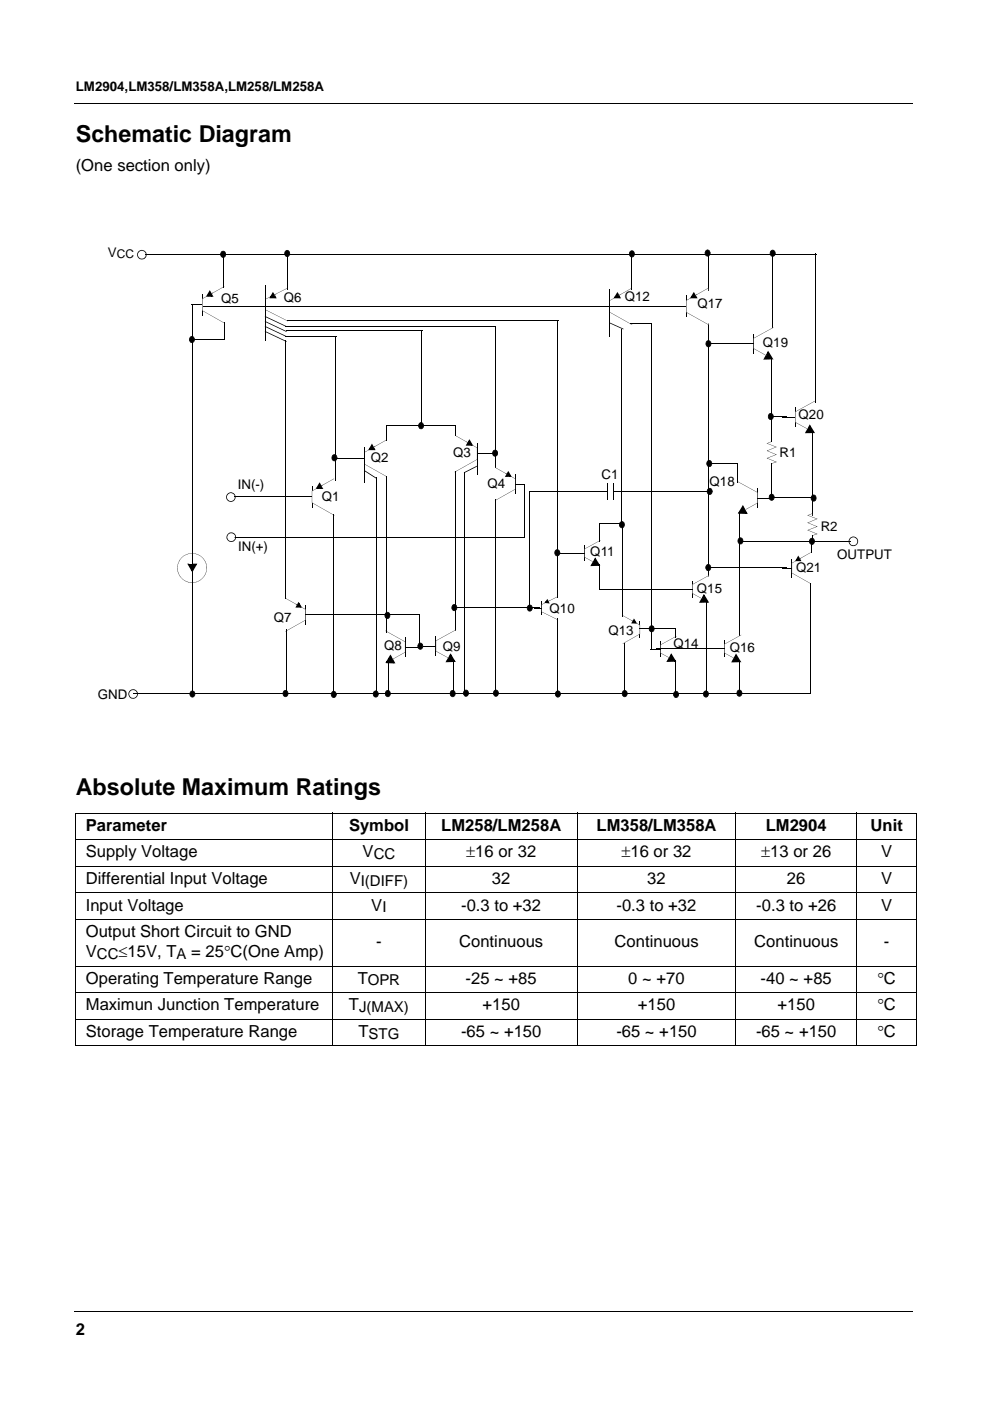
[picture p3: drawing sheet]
<svg xmlns="http://www.w3.org/2000/svg" width="210mm" height="297mm" viewBox="0 0 210 297" stroke-linecap="round" stroke-linejoin="round" font-family="sans-serif">
<path d="M193.5 21.8l.1 .1zM193.5 278l.1 .1z" fill="#000"/>
<path d="M15.6 21.8h177.9M15.6 278h177.9" fill="none" stroke="#000" stroke-width=".21"/>
<path d="M3.4 55.4h8.8v177.8h-8.8z" fill="#fff"/>
<g fill="none" stroke="#000" stroke-width=".21">
<path d="M129.3 62.7v4.5M16 172.4h178.5M16 178h178.5M16.1 172.5v49.2M70.6 172.3v49.5M90.2 172.3v49.5M122.4 172.3v49.5M156.1 172.3v49.5M181.7 172.3v49.5M194.4 172.5v49.2M16 183.7h178.5M16 189.3h178.5"/>
<path d="M16 194.9h178.5M16 204.8h178.5M16 210.5h178.5M16 216.1h178.5M16 221.8h178.5"/>
</g>
<path d="M129.3 63.7l4.7-2.6 .1 7.8-4.8-2.7z" fill="#fff"/>
<path d="M133.9 54.1l.1 .1zM129.3 66.2l4.8 2.7zM130.8 62.3l.3-.1 .2 .4-.3 .1zM131 61.9l.1 .4-.5 .9-.3-.2 1.1-.1v.3l-.4-.5 .3-.1 .4 .6h-1.6zM131.3 62.5l.3-.1zM129.3 63.7l4.7-2.6zM157.4 107.5l.3-.1 .4 .6-.3 .2zM157.6 107.1l.1 .4-.7 1.3-.4-.2h1.7v.4l-.5-.8 .3-.2 .5 1-2.1-.1z" fill="#000"/>
<path d="M133.9 54.2v7.2M127 64.9h2.3M129.3 63.7v2.5M160.7 103.5v4.1" fill="none" stroke="#000" stroke-width=".21"/>
<path d="M131 62.3l.4 .8h-.9zM157.6 107.4l.7 1.4-1.5-.1z" fill="#000"/>
<path d="M156.5 102.1l4.2 2.3v2.2l-2.6 1.4z" fill="#fff"/>
<path d="M158.1 108l2.6-1.4zM156.5 102.1l4.2 2.4zM162.7 105.6h.8z" fill="#000"/>
<path d="M160.7 105.6h2M160.7 104.4v2.2" fill="none" stroke="#000" stroke-width=".21"/>
<circle cx="40.7" cy="120.4" r="3.1" fill="#fff"/>
<path d="M38.5 118.2a3.1 3.1 0 0 1 3.4-.7 3.1 3.1 0 0 1 1.9 2.9v-.6a3.1 3.1 0 0 0-1.4-1.9h.1a3.1 3.1 0 0 0-2.4-.5l-1.1 .5-.4 .3-.4 .5-.5 1.1a3 3 0 0 0 .5 2.4v-.1a2.98 2.98 0 0 0 1.9 1.3 3.1 3.1 0 0 0 2.4-.4l.8-.8 .3-.6 .2-1.2a3.1 3.1 0 0 1-4.3 2.9 3.1 3.1 0 0 1-1-5.1z" fill="#000"/>
<path d="M162.7 94l1.9 .8-1.9 .8 1.9 .8-1.9 .7 1.9 .8-1 .4v-4.7z" fill-rule="evenodd" fill="#fff"/>
<path d="M30.8 53.8v.2zM162.7 94l.9-.4zM163.6 98.3v.8zM162.6 95.6l2.1-.8-2 .7 2.1 .9-2.1 .7 2.1 .9-1.2 .3 1.1-.4-2.1-.8 2.1-.7zM163.6 92.8l.1 .8zM162.6 94l2 .8z" fill="#000"/>
<path d="M30.8 53.9h142.5M66.2 103.1v4.6M125.4 104.3h3.5M128.9 102.5v3.6M130.1 102.5v3.6M130.2 104.3h3.5" fill="none" stroke="#000" stroke-width=".21"/>
<path d="M66.2 104.1l4.6-2.6 .1 7.8-4.7-2.7z" fill="#fff"/>
<path d="M66.2 106.6l4.7 2.7zM67.6 102.7l.3-.1 .3 .4-.3 .1zM68.2 103l.3-.1zM67.8 102.3l.1 .4-.4 .8-.4-.1 1.2-.1-.1 .4-.3-.6 .3-.1 .4 .7-1.6-.1zM66.1 104.1l4.7-2.6z" fill="#000"/>
<path d="M63.9 105.4h2.3M66.2 104.1v2.5M64.8 128.2v4.2" fill="none" stroke="#000" stroke-width=".21"/>
<path d="M67.8 102.6l.5 .9h-1z" fill="#000"/>
<path d="M60.6 126.9l4.2 2.3v2.2l-4.3 2.5z" fill="#fff"/>
<path d="M60.6 126.9l4.3 2.3zM63 128.2l.3 .2-.2 .3-.3-.2zM62.8 128.1l.2 .1zM63.3 127.6l.7 1.2h-1.3l.2-.3h.9v.3l-.6-.8 .3-.2-.2 .6-.3-.2zM60.5 133.8l4.3-2.4z" fill="#000"/>
<path d="M42.9 62.3v4.6M64.8 130.3h2.1M64.8 129.2v2.3" fill="none" stroke="#000" stroke-width=".21"/>
<path d="M63.3 127.9l.5 .7h-.9z" fill="#000"/>
<path d="M42.9 63.4l4.6-2.7 .1 7.8-4.7-2.7z" fill="#fff"/>
<path d="M42.9 65.8l4.7 2.8zM44.3 62l.4-.2 .2 .4-.3 .2zM44.9 62.2l.3-.1zM44.5 61.5l.2 .5-.5 .8-.3-.2 1.1-.1v.4l-.4-.5 .3-.2 .4 .7h-1.6zM42.9 63.4l4.6-2.7z" fill="#000"/>
<path d="M47.5 53.8v7.3M40.6 64.6h2.3M42.9 63.4v2.5M56.3 62.6v4.6" fill="none" stroke="#000" stroke-width=".21"/>
<path d="M44.5 61.9l.5 .8h-1z" fill="#000"/>
<path d="M56.3 63.4l4.6-2.3 .1 7-4.7-2.4z" fill="#fff"/>
<path d="M56.3 65.6l4.7 2.5zM57.7 62.3l.3-.2 .3 .5-.3 .1zM57.9 61.9l.2 .4-.5 .9-.3-.2 1.1-.1v.3l-.4-.5 .3-.1 .4 .6h-1.6zM58.3 62.5l.2-.1zM56.3 63.4l4.6-2.3zM125.7 119.1l.3 .2-.3 .6-.3-.2zM126.2 118.2l1.1 1.8h-2.1l.3-.3 1.5-.1v.4l-.9-1.4 .3-.2-.4 .9-.3-.2z" fill="#000"/>
<path d="M60.9 54.1v7.3M150.2 54.1v7.6M163.9 54.1v15.7M173 53.8v31.6M43.1 65h102.1M54 64.9h2.3M56.3 63.4v2.3M150.3 72.8h8.1M150.3 68.6v53.7M124 115.7v3.2" fill="none" stroke="#000" stroke-width=".21"/>
<path d="M57.9 62.3l.5 .8h-1zM126.2 118.5l.8 1.3h-1.5z" fill="#000"/>
<path d="M124 116.4l3.3-1.8-1.6 4.5-1.7-1z" fill="#fff"/>
<path d="M171.2 90.9l.4 .2-.4 .6-.3-.1zM171.7 90l1.2 1.8h-2.2l.3-.3h1.5v.3l-.9-1.4 .3-.1-.3 .8-.4-.2zM121.7 117.3h.7zM122.4 117.3h1.6zM124 116.4v1.7zM124 116.4l3.3-1.9zM124 118.1l1.7 1z" fill="#000"/>
<path d="M168.7 86.4v4.1" fill="none" stroke="#000" stroke-width=".21"/>
<path d="M171.7 90.3l.8 1.3-1.5 .1z" fill="#000"/>
<path d="M168.7 87.3l4.1-2.3-1.6 5.9-2.5-1.4z" fill="#fff"/>
<path d="M162.4 75.3l.3 .2-.3 .6-.3-.1zM162.9 74.4l1.2 1.8-2.2 .1 .3-.4 1.5-.1v.4l-.9-1.4 .3-.2-.4 .9-.3-.2zM165.8 88.4l.9 .1zM168.7 87.3l4.1-2.3zM168.6 89.5l2.6 1.5z" fill="#000"/>
<path d="M159.9 70.8v4.1M166.6 88.5h2.1M168.7 87.3v2.2" fill="none" stroke="#000" stroke-width=".21"/>
<path d="M162.9 74.7l.8 1.3-1.5 .1z" fill="#000"/>
<path d="M159.9 71.7l4.1-2.3-1.6 5.9-2.5-1.4z" fill="#fff"/>
<path d="M157 72.8l.9 .1zM159.9 71.7l4.1-2.3zM159.8 73.9l2.6 1.5z" fill="#000"/>
<path d="M157.8 72.9h2.1M159.9 71.7v2.2M163.7 75.8v17.3M163.6 88.4h3.3M172.4 91.6v17.7" fill="none" stroke="#000" stroke-width=".21"/>
<path d="M171.3 109.3l2 .7-2 .8 2 .8-2 .8 2 .8-1 .4v-4.7z" fill-rule="evenodd" fill="#fff"/>
<g fill="#000">
<path d="M40.7 64.6l.2 .1zM56.2 60.4l.1 .1zM56.2 67v.2zM56.3 67l4.5 2.2-.1 .1-4.5-2.1zM56.2 68.1v.1zM56.3 68.1l4.5 2.1-.1 .2-4.5-2.2zM56.2 69.1v.2zM56.3 69.2l4.5 2.1-.1 .1-4.5-2.1zM56.2 70.2v.2zM56.3 70.2l4.5 2.1-.1 .2-4.5-2.1zM60.8 69.2v.1zM60.8 70.2v.2z"/>
<path d="M60.8 71.3v.1zM60.8 72.3v.2zM60.9 67.9l.1 .2zM129.2 61.3l.1 .1zM171.3 109.2l1-.3zM172.2 113.5l.1 .9zM171.2 110.8l2.2-.8-2.1 .8 2.1 .9-2.1 .7 2.1 .8-1.1 .4 1-.4-2-.8 2-.8zM172.3 108v.9zM171.2 109.3l2.1 .7zM82.7 139.2l.3-.2 .4 .7-.4 .2zM82.8 138.8l.2 .4-.8 1.3-.3-.2h1.7l-.1 .4-.5-.8 .4-.2 .5 1-2.2-.1z"/>
</g>
<path d="M40.8 64.7v82.4M40.9 71.9h6.6M47.5 68.4v3.6M56.2 60.5v11.7M60.5 72.1v54.9M60.5 69.3h44.5M60.5 71.4h10.9M60.7 70.1h28.9M61 68h57.4M129.3 61.4v10M85.9 135.2v4.1" fill="none" stroke="#000" stroke-width=".21"/>
<path d="M82.8 139.1l.8 1.4-1.5-.1z" fill="#000"/>
<path d="M81.7 133.7l4.2 2.4v2.2l-2.5 1.4z" fill="#fff"/>
<path d="M83.4 139.7l2.6-1.4zM81.8 133.7l4.1 2.4zM87.9 137.2l.9 .1z" fill="#000"/>
<path d="M71.1 71.2v30.7M89.3 70.2v20.1M101.2 93.9v4.6M85.9 137.2h2M85.9 136v2.3" fill="none" stroke="#000" stroke-width=".21"/>
<path d="M96.5 92.3l4.7 2.6v2.5l-4.8 2.7z" fill="#fff"/>
<path d="M96.5 92.3l4.7 2.6zM99.2 93.8l.3 .2-.2 .4-.4-.2zM99.5 93.1l.9 1.4h-1.6l.3-.4h.9v.4l-.6-.9 .3-.2-.2 .6-.3-.2zM98.9 93.6l.3 .2zM96.4 100.1l4.8-2.7z" fill="#000"/>
<path d="M77.3 94.8v4.6M101.2 96.2h2.3M101.2 94.9v2.6" fill="none" stroke="#000" stroke-width=".21"/>
<path d="M99.5 93.5l.5 .8h-.9z" fill="#000"/>
<path d="M77.3 95.9l4.6-2.6 .1 7.7-4.7-2.6z" fill="#fff"/>
<path d="M77.3 98.4l4.7 2.7zM78.7 94.5l.4-.2 .2 .5-.3 .1zM78.9 94l.2 .5-.5 .9-.3-.2 1.1-.1v.3l-.4-.5 .3-.1 .4 .6h-1.6zM79.3 94.7l.2-.1zM77.3 95.9l4.6-2.6z" fill="#000"/>
<path d="M75 97.1h2.3M77.3 95.9v2.5M168 118.5v3.9" fill="none" stroke="#000" stroke-width=".21"/>
<path d="M78.9 94.4l.5 .9h-1z" fill="#000"/>
<path d="M168 119.4l3.9-2.2 .1 6.6-4-2.3z" fill="#fff"/>
<path d="M169.2 118.3l.3-.2 .2 .3-.3 .2zM169.3 117.8l.2 .5-.4 .6-.3-.2 .9-.1v.4l-.3-.4 .3-.2 .3 .6h-1.3zM169.7 118.4l.2-.1zM167.9 119.4l4-2.3zM148.8 126.9l.3 .1-.4 .7-.3-.2zM149.3 125.9l1.1 1.9h-2.1l.3-.4h1.5v.4l-1-1.4 .4-.2-.4 .8-.3-.1zM166 120.4l2 .1zM168 121.5l4 2.3z" fill="#000"/>
<path d="M150.3 98.3h6.2M156.5 98.2v4.2M163.6 99v6.8M49.7 105.2h15M70.8 109.1v38.2M157 108.6v26.3M163.6 105.5h8.9M168 119.4v2.1M172 114.4v2.9M146.8 123.2v3.4M171.9 123.6v23.5" fill="none" stroke="#000" stroke-width=".21"/>
<path d="M169.3 118.2l.4 .6h-.7zM149.3 126.3l.8 1.3h-1.5z" fill="#000"/>
<path d="M146.8 123.9l3.6-1.9-1.6 4.9-2-1.1z" fill="#fff"/>
<path d="M144.4 124.9h.7zM145.1 124.9h1.8zM146.8 123.9l.1 1.9zM146.8 123.9l3.6-1.9zM146.8 125.8l2 1.1zM156.1 138.6l1.1 1.8h-2.1l.3-.3 1.5-.1v.4l-.9-1.4 .3-.2-.4 .9-.3-.2zM155.6 139.5l.3 .2-.3 .6-.4-.1z" fill="#000"/>
<path d="M153.7 135.8v3.4" fill="none" stroke="#000" stroke-width=".21"/>
<path d="M156.1 138.9l.8 1.3-1.5 .1z" fill="#000"/>
<path d="M153.6 136.6l3.6-2-1.6 4.9-2-1.1z" fill="#fff"/>
<path d="M104.9 69.1l.2 .1zM157 114.6l.1 .2zM149.8 127.4l.2 .1zM151.2 137.5l.7 .1zM151.9 137.5l1.7 .1zM153.6 136.6l.1 1.8zM153.6 136.5l3.6-1.9zM153.6 138.4l2 1.1zM166.9 120.2l.1 .2z" fill="#000"/>
<path d="M105 69.2v30M109.3 100.5v4.2M157.1 114.7h23.3M149.9 127.5v19.6M150.2 120.3h16.7" fill="none" stroke="#000" stroke-width=".21"/>
<path d="M105.1 99.1l4.2 2.4v2.2l-4.3 2.4z" fill="#fff"/>
<path d="M77.4 99.7v.2zM77.4 99.8l2.4 1.5-.1 .1-2.3-1.5zM101.1 98.8l.1 .1zM98.4 100.1l2.7-1.3 .1 .1-2.7 1.4zM105.1 99.1l4.2 2.4zM79.8 101.3l-.1 .2zM98.4 100.2l.1 .1zM107.4 100.5l.4 .1-.2 .4-.3-.2zM107.3 100.3l.1 .2zM107.8 99.8l.7 1.3h-1.4l.3-.3 .8-.1v.4l-.5-.8 .3-.2-.2 .5-.4-.1zM105 106.1l4.3-2.4z" fill="#000"/>
<path d="M77.2 95.8v6.5M96.6 99.9v33.9M101.3 94.4v6.2M79.8 101.2v46M81.9 100.9v33.3M98.6 100.1v47.2M109.2 102.6h2.1M109.3 101.5v2.3M114.9 127.5v2.9" fill="none" stroke="#000" stroke-width=".21"/>
<path d="M107.8 100.2l.4 .7h-.8z" fill="#000"/>
<path d="M114.9 128.2l3.3-1.7 .1 4.9-3.4-1.7z" fill="#fff"/>
<path d="M95.5 138.5l1.2 1.9h-2.2l.3-.4h1.5l.1 .4-1-1.4 .3-.2-.3 .8-.4-.2zM113.3 128.9l1.6 .1zM114.9 129.7l3.4 1.7zM114.9 128.2v1.6zM115.9 127.4l.3-.2 .1 .2-.3 .2zM116.1 127l.1 .4-.2 .4-.3-.2h.6v.3l-.3-.3 .3-.2 .3 .6-1.1-.2zM116.3 127.4h.2zM114.9 128.1l3.3-1.6zM95 139.4l.4 .2-.4 .7-.3-.2z" fill="#000"/>
<path d="M95.5 138.9l.8 1.3h-1.5zM116.1 127.3l.2 .4h-.5z" fill="#000"/>
<path d="M92.5 135v4" fill="none" stroke="#000" stroke-width=".21"/>
<path d="M92.5 135.8l4.1-2.2-1.6 5.8-2.5-1.4z" fill="#fff"/>
<path d="M129.2 68.3v.2zM129.3 68.4l2.9 1.3-.1 .1-2.9-1.3zM132.2 69.7v.1zM49.8 113.9v.1zM89.6 137h.9zM92.5 135.8l4.1-2.3zM92.4 138l2.6 1.5zM142.4 138.5l1 1.8-2.1 .1 .3-.4 1.6-.1v.4l-1-1.4 .3-.2-.3 .9-.3-.2zM141.9 139.4l.3 .2-.4 .6-.3-.1z" fill="#000"/>
<g fill="none" stroke="#000" stroke-width=".21">
<path d="M118.3 68v58.8M131.9 69.8v41.8M133.7 68.7h4.5M71 97.2h5.4M101.9 96.2h3.3M49.8 113.9h61.4M111.2 102.6v11.4M112.3 104.3h13.9M112.3 104.2v24.8M133.3 104.3h17.4M90.4 137h2.1M92.5 135.8v2.2"/>
<path d="M118.2 131.2v15.9M140.1 136v3.2"/>
</g>
<path d="M142.4 138.8l.8 1.3h-1.6z" fill="#000"/>
<path d="M140.1 136.7l3.4-1.8-1.6 4.5-1.8-.9z" fill="#fff"/>
<g fill="#000">
<path d="M29.4 53.3a1.01 1.01 0 0 1 1.1-.2 1.01 1.01 0 0 1 .6 .9h-.2l-.1-.5-.5-.3h-.5l-.5 .5v.5l.5 .6 .8-.1 .3-.7h.2l-.2 .6-.2 .2a1.02 1.02 0 0 1-1.6-.6v-.4zM30.9 54h.2zM46.9 53.4l.1-.1a.6 .6 0 0 1 .7-.1 .6 .6 0 0 1 .2 .7h-.1l-.1-.3-.3-.3-.3 .1-.2 .4v.5l.4 .2h.2l.3-.6h.1a.67 .67 0 0 1-.9 .6 .67 .67 0 0 1-.1-1.1zM47.8 53.9h.1zM60.6 53.1a.64 .64 0 0 1 .9 .6l-.1 .1-.4-.6-.3 .1-.2 .3 .1 .5 .3 .2 .3-.1 .2-.5 .1 .1a.64 .64 0 0 1-.8 .7 .64 .64 0 0 1-.3-1zM61.4 53.7l.1 .1zM133.6 53.3a.61 .61 0 0 1 .7-.1 .61 .61 0 0 1 .3 .6h-.1l-.1-.3-.3-.2h-.3l-.2 .4 .1 .5 .3 .2h.2l.3-.6h.1a.65 .65 0 0 1-.8 .7 .65 .65 0 0 1-.3-1zM134.5 53.8h.1zM149.7 53l.2-.1a.66 .66 0 0 1 .8 .8h-.2v-.4l-.4-.2-.4 .2-.1 .4 .2 .4 .4 .1 .3-.2v-.3h.2a.62 .62 0 0 1-.9 .6 .85 .85 0 0 1-.1-1.3zM150.5 53.7h.2zM163.5 53.1a.63 .63 0 0 1 .7 0 .63 .63 0 0 1 .3 .6h-.2v-.3l-.4-.3-.3 .1-.2 .5 .2 .5 .4 .1 .2-.2 .1-.4h.2a.62 .62 0 0 1-.9 .7h.1a.79 .79 0 0 1-.2-1.3zM164.3 53.7h.2z"/>
<path d="M40.4 71.4l.2-.2a.66 .66 0 0 1 .7 .8h-.2v-.4l-.4-.2-.4 .3v.3l.1 .5 .4 .1 .3-.3v-.3h.2a.62 .62 0 0 1-.8 .7l-.1-.1a.85 .85 0 0 1 0-1.2zM41.1 72h.2zM138 68.6l.2 .1zM149.8 72.3h.1a.62 .62 0 0 1 .7 0 .62 .62 0 0 1 .3 .6h-.2l-.3-.6-.4 .1-.2 .3 .1 .5 .3 .3 .3-.1 .2-.5h.2a.65 .65 0 0 1-.8 .7 .65 .65 0 0 1-.5-.9zM150.7 72.9h.2zM70.6 96.4a.61 .61 0 0 1 .7 0 .61 .61 0 0 1 .2 .6h-.1l-.2-.4-.3-.1-.3 .1-.1 .5 .1 .4 .4 .1 .3-.2 .1-.4h.1a.66 .66 0 0 1-.9 .7 .66 .66 0 0 1-.1-1.2zM71.4 97h.1zM88.9 89.8a.6 .6 0 0 1 .7-.2 .6 .6 0 0 1 .3 .7h-.2l-.1-.5-.4-.1-.3 .6 .1 .4 .3 .1 .4-.2v-.3h.2a.65 .65 0 0 1-.9 .6 .65 .65 0 0 1-.1-1.1zM89.7 90.3h.2zM104.6 95.5a.63 .63 0 0 1 .7 0 .63 .63 0 0 1 .3 .6h-.1l-.2-.4-.3-.2-.3 .2-.1 .4 .1 .4 .4 .2 .3-.3 .1-.3h.1a.62 .62 0 0 1-.3 .6 .62 .62 0 0 1-.7-.1l-.2-.5zM105.5 96.1h.1zM150 97.7a.61 .61 0 0 1 .7-.1 .61 .61 0 0 1 .3 .7h-.1l-.2-.5-.4-.1-.3 .6 .1 .4 .4 .2 .3-.3 .1-.3h.1a.64 .64 0 0 1-.8 .6 .64 .64 0 0 1-.3-1z"/>
<path d="M150.9 98.3h.1zM163 87.8a.61 .61 0 0 1 .8-.2 .61 .61 0 0 1 .3 .7h-.2l-.1-.4-.3-.2-.2 .1-.3 .4 .1 .4 .3 .3 .3-.1 .2-.5h.2a.67 .67 0 0 1-1 .6 .67 .67 0 0 1-.1-1.1zM163.9 88.3h.2zM40 119.5h.8v.4h-.8zM40.8 117.6l.1 1.9zM39.7 119.5l.5 .1 .8 1.3-.4 .2 .8-1.5 .3 .2-.9 .1v-.4h1l-1 1.8zM48.3 104.7a1 1 0 0 1 1.1-.2 1 1 0 0 1 .6 .9h-.2l-.2-.6-.6-.3-.6 .3-.3 .6 .3 .6 .4 .2 .6-.1 .4-.7h.2a1.01 1.01 0 0 1-1.4 .9 1.01 1.01 0 0 1-.3-1.6zM49.8 105.4h.2zM48.3 113.3a1 1 0 0 1 1.1-.4 1 1 0 0 1 .7 1h-.2l-.1-.5-.6-.3h-.5l-.4 .3-.1 .7 .5 .6 .8-.1 .3-.4 .1-.3h.2l-.1 .4-.4 .4a1.03 1.03 0 0 1-1.5-.4l-.1-.3zM49.9 113.9h.2zM117.8 116.7l.1-.1a.56 .56 0 0 1 .8 .2l.1 .4h-.2l-.2-.5-.4-.1-.2 .3v.6l.2 .2 .4 .1 .2-.6h.2a.66 .66 0 0 1-.9 .6 .66 .66 0 0 1-.1-1.1zM118.6 117.2h.2z"/>
<path d="M131.4 110.8a.6 .6 0 0 1 .8-.2 .6 .6 0 0 1 .3 .7h-.1l-.2-.5-.3-.1-.3 .1-.1 .3 .1 .5 .2 .2h.3l.3-.5h.1a.65 .65 0 0 1-.9 .5 .65 .65 0 0 1-.2-1zM132.4 111.3h.1zM150.3 103.5h.5l.3 .7h-.1l-.3-.6-.4 .1-.2 .5 .2 .5h.4l.3-.5h.1a.62 .62 0 0 1-.6 .7 .62 .62 0 0 1-.6-.7zM151 104.2h.1zM156.6 114.2a.62 .62 0 0 1 .7-.2 .62 .62 0 0 1 .4 .7h-.2l-.3-.6-.4 .1-.2 .4v.3l.4 .4 .3-.1 .2-.5h.2a.66 .66 0 0 1-1 .6 .66 .66 0 0 1-.1-1.1zM157.5 114.7h.2zM163.3 104.9a.6 .6 0 0 1 .7-.1 .6 .6 0 0 1 .3 .6h-.2l-.1-.4-.4-.2-.3 .2-.1 .5 .1 .3 .4 .2 .3-.2 .1-.4h.2a.66 .66 0 0 1-.9 .7 .66 .66 0 0 1-.3-1zM164.1 105.4h.2zM171.9 114.1h.6l.3 .7h-.1l-.3-.6h-.4l-.2 .6 .2 .5h.4l.3-.5h.1a.62 .62 0 0 1-.6 .7 .62 .62 0 0 1-.6-.7zM172.7 114.8h.1zM172.2 105a.61 .61 0 0 1 .7 0 .61 .61 0 0 1 .3 .6h-.2v-.3l-.3-.3-.4 .1-.2 .4 .1 .4 .4 .3 .3-.2 .1-.4h.2a.65 .65 0 0 1-.8 .7 .65 .65 0 0 1-.4-1zM173 105.6h.2z"/>
<path d="M180.3 114.1a1.01 1.01 0 0 1 1.1-.3 1.01 1.01 0 0 1 .6 1h-.2l-.2-.6-.6-.3-.6 .3-.3 .6 .4 .7 .5 .1 .5-.1 .3-.7h.2a1.01 1.01 0 0 1-1.4 .9 1.01 1.01 0 0 1-.3-1.6zM181.8 114.8h.2zM81.8 129.9a.61 .61 0 0 1 .7-.1 .61 .61 0 0 1 .3 .7h-.2l-.1-.3-.2-.3-.4 .1-.2 .3 .1 .5 .3 .3 .3-.1 .2-.5h.2a.65 .65 0 0 1-.9 .7 .65 .65 0 0 1-.3-1zM82.6 130.5h.2zM88.8 136.4l.6-.1 .3 .5 .1 .2h-.2l-.3-.5-.5 .1-.1 .5 .3 .4h.4l.2-.5h.2a.61 .61 0 0 1-.5 .7 .61 .61 0 0 1-.7-.4l-.1-.5zM89.6 137h.2zM95.9 128.3a.61 .61 0 0 1 .8-.1 .61 .61 0 0 1 .3 .6h-.2l-.1-.4-.3-.2-.2 .1-.3 .4 .1 .5 .3 .2 .3-.1 .2-.5h.2a.67 .67 0 0 1-1 .6 .67 .67 0 0 1-.1-1.1zM96.8 128.8h.2zM112 128.3l.1-.1a.61 .61 0 0 1 .9 .7h-.2l-.1-.4-.4-.2-.2 .1-.2 .5 .2 .5 .3 .1 .3-.3 .1-.3h.2a.63 .63 0 0 1-.8 .6 .63 .63 0 0 1-.4-.9zM112.8 128.9h.2zM137.9 137.6h.6zM138.5 137.6h1.6z"/>
<path d="M140.1 136.7l.1 1.8zM140.1 136.7l3.4-1.8zM140.1 138.5l1.8 .9zM149.8 119.8a.61 .61 0 0 1 .7-.1 .61 .61 0 0 1 .3 .6h-.1l-.2-.5-.3-.1-.3 .3-.1 .4 .2 .4 .2 .1 .4-.2 .1-.4h.1a.65 .65 0 0 1-.9 .6 .65 .65 0 0 1-.1-1.1zM150.7 120.3h.1zM27.5 146.4a1.02 1.02 0 0 1 1.1-.2 1.02 1.02 0 0 1 .7 .9l-.2 .1-.4-.8-.5-.1-.4 .1-.4 .8 .3 .6 .6 .2 .4-.2 .4-.7 .2 .1a1.01 1.01 0 0 1-1.4 .9 1.01 1.01 0 0 1-.4-1.7zM29.1 147.1l.2 .1zM40.3 146.7a.6 .6 0 0 1 .8-.2 .6 .6 0 0 1 .3 .6l-.1 .1-.2-.5-.3-.1-.3 .1-.1 .6 .1 .3 .4 .1 .2-.1 .2-.5 .1 .1a.65 .65 0 0 1-.9 .5 .65 .65 0 0 1-.2-1zM41.3 147.1l.1 .1zM60.2 146.4a.61 .61 0 0 1 .7 0 .61 .61 0 0 1 .3 .6l-.2 .1-.3-.6h-.3l-.3 .7 .3 .4h.3l.3-.6 .2 .1-.4 .6h-.6l-.3-.5zM61 147l.2 .1zM70.4 146.6l.3-.1a.66 .66 0 0 1 .7 .7h-.2v-.3l-.4-.3-.4 .3-.1 .4 .2 .4 .4 .1 .3-.2v-.4h.2a.62 .62 0 0 1-.9 .7 .85 .85 0 0 1-.1-1.3z"/>
<path d="M71.2 147.2h.2zM79.3 146.6l.3-.2a.59 .59 0 0 1 .7 .7h-.2l-.1-.4-.3-.1-.4 .2-.1 .4 .2 .4 .4 .1 .3-.2v-.4h.2a.65 .65 0 0 1-.9 .6 .65 .65 0 0 1-.1-1.1zM80.1 147.1h.2zM81.9 146.4a.61 .61 0 0 1 .7 0 .61 .61 0 0 1 .3 .6h-.2l-.2-.4-.3-.1-.3 .1-.1 .5 .1 .4 .4 .1 .3-.2 .1-.4h.2a.64 .64 0 0 1-.8 .7 .64 .64 0 0 1-.4-1zM82.7 147h.2zM95.6 146.5a.6 .6 0 0 1 .7-.1 .6 .6 0 0 1 .3 .6h-.1l-.2-.4-.3-.1-.3 .1-.1 .5 .1 .4 .4 .1 .3-.2 .1-.4h.1a.64 .64 0 0 1-.8 .7 .64 .64 0 0 1-.3-1zM96.5 147h.1zM98.6 146.3h.5l.3 .7h-.1l-.3-.6h-.3l-.3 .6 .2 .5h.4l.3-.5h.1a.62 .62 0 0 1-.6 .7 .62 .62 0 0 1-.6-.7zM99.3 147h.1zM104.9 146.3h.6l.3 .7h-.2l-.3-.6h-.3l-.3 .6 .2 .5h.5l.2-.5h.2a.62 .62 0 0 1-.6 .7 .62 .62 0 0 1-.6-.7zM105.6 147h.2zM117.9 146.6l.1-.1a.6 .6 0 0 1 .7 0 .6 .6 0 0 1 .2 .6h-.1l-.2-.4-.3-.1-.3 .1-.1 .5 .2 .4 .3 .1 .3-.2 .1-.4h.1a.65 .65 0 0 1-.9 .6 .65 .65 0 0 1-.1-1.1z"/>
<path d="M118.8 147.1h.1zM132.1 146.4l.6-.1 .4 .5v.2l-.2 .1-.2-.6-.5 .1-.1 .6 .2 .4h.4l.2-.6 .2 .1a.61 .61 0 0 1-.4 .7 .61 .61 0 0 1-.8-.5v-.4zM132.9 147l.2 .1zM143 146.6l.3-.1a.66 .66 0 0 1 .7 .7h-.2v-.3l-.4-.3-.4 .3-.1 .4 .2 .4 .4 .1 .3-.2v-.4h.2a.62 .62 0 0 1-.8 .7h-.1a.85 .85 0 0 1-.1-1.3zM143.8 147.2h.2zM149.3 146.7a.6 .6 0 0 1 .7-.2 .6 .6 0 0 1 .3 .6l-.1 .1-.2-.5-.3-.1-.3 .1-.1 .6 .1 .3 .4 .1 .2-.1 .2-.5 .1 .1a.65 .65 0 0 1-.9 .5 .65 .65 0 0 1-.1-1zM150.2 147.1l.1 .1zM156.4 146.4a.6 .6 0 0 1 .7-.1 .6 .6 0 0 1 .3 .7h-.1l-.2-.5-.3-.1-.3 .2-.1 .4 .1 .4 .4 .2 .3-.3 .1-.3h.1a.62 .62 0 0 1-.6 .7 .62 .62 0 0 1-.6-.7zM157.3 147h.1z"/>
</g>
<path d="M138.1 68.7v68.9M145.6 62.6v4.6M105.1 105.9v41.2M118.4 117.4h4.2M127.1 111h4.9M127.1 111v3.8M132.4 136.3v10.8M143.2 139.9v7.2M28.4 147h143.6M156.8 140.3v6.8" fill="none" stroke="#000" stroke-width=".21"/>
<g fill="#000">
<path d="M40 119.7h1.6l-.8 1.3z"/>
<path d="M46.9 53.5l.3-.2h.3a.74 .74 0 0 1 .1 1.2h-.5l-.2-.2z" fill-rule="evenodd"/>
<path d="M60.5 53.3l.3-.2h.3l.2 .2 .1 .4-.1 .5-.2 .2h-.3l-.3-.2-.1-.5z" fill-rule="evenodd"/>
<path d="M133.8 53.2h.5a.74 .74 0 0 1-.1 1.3h-.3a.74 .74 0 0 1-.1-1.3z" fill-rule="evenodd"/>
<path d="M149.7 53.2l.2-.2h.3l.3 .2 .1 .5-.1 .4-.3 .2h-.3l-.2-.2-.2-.4z" fill-rule="evenodd"/>
<path d="M163.5 53.3l.2-.2h.3l.3 .2 .1 .4-.1 .4-.3 .2-.5-.2-.2-.4z" fill-rule="evenodd"/>
<path d="M40.3 71.6l.3-.3h.3l.2 .3 .1 .4-.1 .4-.2 .2h-.3l-.3-.2-.1-.4z" fill-rule="evenodd"/>
<path d="M149.8 72.5l.3-.3h.3l.3 .3 .1 .4-.1 .4-.3 .2h-.3l-.2-.2-.2-.4z" fill-rule="evenodd"/>
<path d="M70.5 96.6l.3-.2h.3a.74 .74 0 0 1 .1 1.2h-.5l-.2-.2z" fill-rule="evenodd"/>
<path d="M88.9 89.8l.3-.2h.3l.2 .2 .1 .5-.1 .4-.2 .2-.6-.2-.1-.4z" fill-rule="evenodd"/>
<path d="M104.6 95.7l.3-.2h.3a.74 .74 0 0 1 .1 1.2h-.5l-.2-.3z" fill-rule="evenodd"/>
<path d="M150 97.9l.3-.3h.3l.2 .3 .2 .4-.2 .4-.2 .2h-.3l-.3-.2-.1-.4z" fill-rule="evenodd"/>
<path d="M163.1 87.9l.2-.2 .6 .2 .1 .4-.1 .4-.3 .2h-.3l-.2-.2-.1-.4z" fill-rule="evenodd"/>
<path d="M117.9 116.6h.5a.74 .74 0 0 1 0 1.2h-.4a.73 .73 0 0 1-.1-1.2z" fill-rule="evenodd"/>
<path d="M131.7 110.7h.5a.73 .73 0 0 1-.1 1.2h-.3a.73 .73 0 0 1-.1-1.2z" fill-rule="evenodd"/>
<path d="M150.1 103.8l.3-.3 .3 .1a.73 .73 0 0 1 0 1.2h-.3l-.3-.2-.1-.4z" fill-rule="evenodd"/>
<path d="M156.6 114.3l.3-.3h.3l.3 .3 .1 .4-.1 .4-.3 .2h-.3l-.3-.2-.1-.4z" fill-rule="evenodd"/>
<path d="M163.4 104.8h.5a.73 .73 0 0 1-.1 1.2l-.3 .1a.73 .73 0 0 1-.1-1.3z" fill-rule="evenodd"/>
<path d="M171.8 114.3l.3-.2h.3a.73 .73 0 0 1 0 1.3h-.3l-.3-.2-.1-.4z" fill-rule="evenodd"/>
<path d="M172.3 105h.5a.73 .73 0 0 1-.1 1.2h-.3a.74 .74 0 0 1-.1-1.2z" fill-rule="evenodd"/>
<path d="M81.9 129.9h.5a.74 .74 0 0 1-.1 1.2h-.3a.74 .74 0 0 1-.1-1.2z" fill-rule="evenodd"/>
<path d="M88.7 136.6l.3-.2 .6 .2 .1 .4-.1 .4-.3 .2h-.3l-.3-.2-.1-.4z" fill-rule="evenodd"/>
<path d="M96 128.4l.2-.2 .6 .2 .1 .4-.1 .4-.3 .3h-.3l-.2-.3-.2-.4z" fill-rule="evenodd"/>
<path d="M112 128.5l.2-.2 .6 .2 .1 .4-.1 .4-.3 .2h-.3l-.2-.2-.2-.4z" fill-rule="evenodd"/>
<path d="M149.8 119.9l.3-.2h.3l.2 .2 .1 .4-.1 .5-.2 .2-.6-.2-.1-.5z" fill-rule="evenodd"/>
<path d="M40.4 146.7l.6-.2 .2 .2 .1 .4-.3 .6h-.4l-.2-.2z" fill-rule="evenodd"/>
<path d="M60.1 146.6l.3-.2h.3a.74 .74 0 0 1 .1 1.2h-.5l-.2-.2z" fill-rule="evenodd"/>
<path d="M70.4 146.8l.2-.2h.3l.3 .2 .1 .4-.1 .4-.2 .3h-.3l-.3-.2-.1-.5z" fill-rule="evenodd"/>
<path d="M79.3 146.7l.6-.2a.74 .74 0 0 1 0 1.2h-.5l-.2-.2z" fill-rule="evenodd"/>
<path d="M81.8 146.6l.3-.2h.3a.74 .74 0 0 1 .1 1.2h-.5l-.2-.2z" fill-rule="evenodd"/>
<path d="M95.6 146.6l.3-.2h.3a.74 .74 0 0 1 .1 1.2h-.5l-.2-.2z" fill-rule="evenodd"/>
<path d="M98.4 146.5l.6-.2 .2 .2 .2 .5-.2 .4-.2 .2h-.3l-.3-.2-.1-.4z" fill-rule="evenodd"/>
<path d="M104.8 146.5l.5-.2 .3 .2 .1 .5-.1 .4-.3 .2h-.3l-.2-.2-.2-.4z" fill-rule="evenodd"/>
<path d="M117.9 146.7l.6-.2a.74 .74 0 0 1 .1 1.2h-.5l-.2-.2-.1-.4z" fill-rule="evenodd"/>
<path d="M132.1 146.6l.2-.2 .6 .2 .1 .4-.1 .5-.3 .2h-.3l-.2-.2-.1-.5z" fill-rule="evenodd"/>
<path d="M143 146.8l.2-.2h.3l.3 .2 .1 .4-.1 .4-.2 .3h-.3l-.3-.2-.1-.5z" fill-rule="evenodd"/>
<path d="M149.3 146.7l.6-.2 .2 .2 .2 .4-.3 .6h-.5l-.2-.2z" fill-rule="evenodd"/>
<path d="M156.4 146.5l.3-.2h.3a.74 .74 0 0 1 .1 1.2l-.5 .1-.2-.3z" fill-rule="evenodd"/>
</g>
<path d="M145.5 63.7l4.7-2.6 .1 7.8-4.8-2.7z" fill="#fff"/>
<path d="M145.6 66.2l4.7 2.7zM147 62.3l.3-.1 .3 .4-.4 .1zM147.2 61.9l.1 .4-.5 .9-.3-.2 1.2-.1v.3l-.5-.5 .4-.1 .4 .6h-1.6zM147.6 62.5l.2-.1zM145.5 63.7l4.7-2.6z" fill="#000"/>
<path d="M143.2 64.9h2.4M145.6 63.7v2.5M135.7 131.7v3.5" fill="none" stroke="#000" stroke-width=".21"/>
<path d="M147.2 62.3l.5 .8h-1z" fill="#000"/>
<path d="M132.1 130.5l3.6 2v1.9l-3.6 2.1z" fill="#fff"/>
<g fill="#000">
<path d="M131.9 111.2l.2 .1zM60.6 133.4l.2 .1zM66 130.2l.1 .1zM82.4 139.6l.2 .1zM88.9 130.3l.2 .1zM96.2 128.8l.1 .2zM132.2 130.5l3.6 2zM134.2 131.7l.3 .1-.2 .3-.3-.2zM134.5 131.1l.6 1.1h-1.2l.3-.4h.6v.4l-.5-.6 .3-.2-.1 .4-.3-.1zM134 131.5l.2 .2zM135.7 133.1l.1 .2zM132.1 136.4l3.6-2z"/>
<path d="M135.7 132.5v2zM137.9 132.7l.3-.1a.68 .68 0 0 1 .6 .7h-.1l-.2-.5h-.5l-.2 .7 .2 .4h.4l.3-.6h.1l-.3 .7-.6-.1-.3-.4zM138.7 133.3h.1zM139.3 137.4v.2zM96 140l.2 .1z"/>
</g>
<g fill="#000">
<path d="M134.5 131.5l.3 .5h-.6z"/>
<path d="M137.8 132.9l.6-.2a.73 .73 0 0 1 .1 1.2h-.5l-.2-.2z" fill-rule="evenodd"/>
</g>
<g fill="none" stroke="#000" stroke-width=".21">
<path d="M81.9 90.2v3.3M81.9 90.3h14.8M96.6 90.3v2.2M127.1 119.5v5.5M132 111.3v19.6M60.7 133.5v13.8M66.1 130.3h23M82.5 139.7v7.6M89 130.4v6.5M96.3 128.9h18.1M127.1 125h18.5M135.8 133.2h3"/>
<path d="M137.9 133.2h5.5M139.3 137.5h13.8M143.3 133.2v2.1M96.1 140.1v7.1"/>
</g>
<g font-size="4.9">
<text x="16.1" y="30.1">Schematic Diagram</text>
<text x="16.1" y="168.6">Absolute Maximum Ratings</text>
</g>
<g font-size="3.5">
<text x="16.1" y="36.3">(One section only)</text>
<text x="18.2" y="176.1">Parameter</text>
<text x="74" y="176.1">Symbol</text>
<text x="93.6" y="176.1">LM258/LM258A</text>
<text x="126.5" y="176.1">LM358/LM358A</text>
<text x="162.4" y="176.1">LM2904</text>
<text x="184.6" y="176.1">Unit</text>
<text x="18.2" y="181.8">Supply Voltage</text>
<text x="76.9" y="181.8">VCC</text>
<text x="98.9" y="181.8">±16 or 32</text>
<text x="131.8" y="181.8">±16 or 32</text>
<text x="161.5" y="181.8">±13 or 26</text>
<text x="186.9" y="181.8">V</text>
<text x="18.2" y="187.4">Differential Input Voltage</text>
<text x="74.2" y="187.4">VI(DIFF)</text>
<text x="104.4" y="187.4">32</text>
<text x="137.3" y="187.4">32</text>
<text x="166.9" y="187.4">26</text>
<text x="186.9" y="187.4">V</text>
<text x="18.2" y="193.1">Input Voltage</text>
<text x="78.8" y="193.1">VI</text>
<text x="97.8" y="193.1">-0.3 to +32</text>
<text x="130.7" y="193.1">-0.3 to +32</text>
<text x="160.4" y="193.1">-0.3 to +26</text>
<text x="186.9" y="193.1">V</text>
<text x="18.2" y="198.7">Output Short Circuit to GND</text>
<text x="18.2" y="202.9">VCC≤15V, TA = 25°C(One Amp)</text>
<text x="79.8" y="200.8">-</text>
<text x="97.4" y="200.8">Continuous</text>
<text x="130.4" y="200.8">Continuous</text>
<text x="160" y="200.8">Continuous</text>
<text x="187.5" y="200.8">-</text>
<text x="18.2" y="208.6">Operating Temperature Range</text>
<text x="75.9" y="208.6">TOPR</text>
<text x="98.8" y="208.6">-25 ~ +85</text>
<text x="133.3" y="208.6">0 ~ +70</text>
<text x="161.3" y="208.6">-40 ~ +85</text>
<text x="186.1" y="208.6">°C</text>
<text x="18.2" y="214.2">Maximun Junction Temperature</text>
<text x="74" y="214.2">TJ(MAX)</text>
<text x="102.3" y="214.2">+150</text>
<text x="135.3" y="214.2">+150</text>
<text x="164.9" y="214.2">+150</text>
<text x="186.1" y="214.2">°C</text>
<text x="18.2" y="219.9">Storage Temperature Range</text>
<text x="76.1" y="219.9">TSTG</text>
<text x="97.8" y="219.9">-65 ~ +150</text>
<text x="130.7" y="219.9">-65 ~ +150</text>
<text x="160.4" y="219.9">-65 ~ +150</text>
<text x="186.1" y="219.9">°C</text>
<text x="16.1" y="283.1">2</text>
</g>
<g font-size="2.8">
<text x="16.1" y="19.2">LM2904,LM358/LM358A,LM258/LM258A</text>
<text x="22.9" y="54.4">VCC</text>
<text x="46.9" y="64.2">Q5</text>
<text x="60.2" y="64">Q6</text>
<text x="132.5" y="63.8">Q12</text>
<text x="148" y="65.4">Q17</text>
<text x="161.8" y="73.5">Q19</text>
<text x="169.4" y="88.8">Q20</text>
<text x="78.6" y="98">Q2</text>
<text x="96.1" y="96.8">Q3</text>
<text x="127.6" y="101.5">C1</text>
<text x="165.3" y="96.9">R1</text>
<text x="50.4" y="103.7">IN(-)</text>
<text x="68.2" y="106.2">Q1</text>
<text x="103.4" y="103.5">Q4</text>
<text x="150.5" y="103">Q18</text>
<text x="174.1" y="112.5">R2</text>
<text x="50.5" y="116.8">IN(+)</text>
<text x="125.2" y="117.9">Q11</text>
<text x="177.6" y="118.4">OUTPUT</text>
<text x="147.8" y="125.8">Q15</text>
<text x="168.8" y="121.3">Q21</text>
<text x="58.1" y="131.8">Q7</text>
<text x="116.6" y="130">Q10</text>
<text x="81.5" y="137.8">Q8</text>
<text x="129.1" y="134.6">Q13</text>
<text x="142.9" y="137.3">Q14</text>
<text x="93.9" y="138">Q9</text>
<text x="154.8" y="138.3">Q16</text>
<text x="20.8" y="148.1">GND</text>
</g>
</svg>
